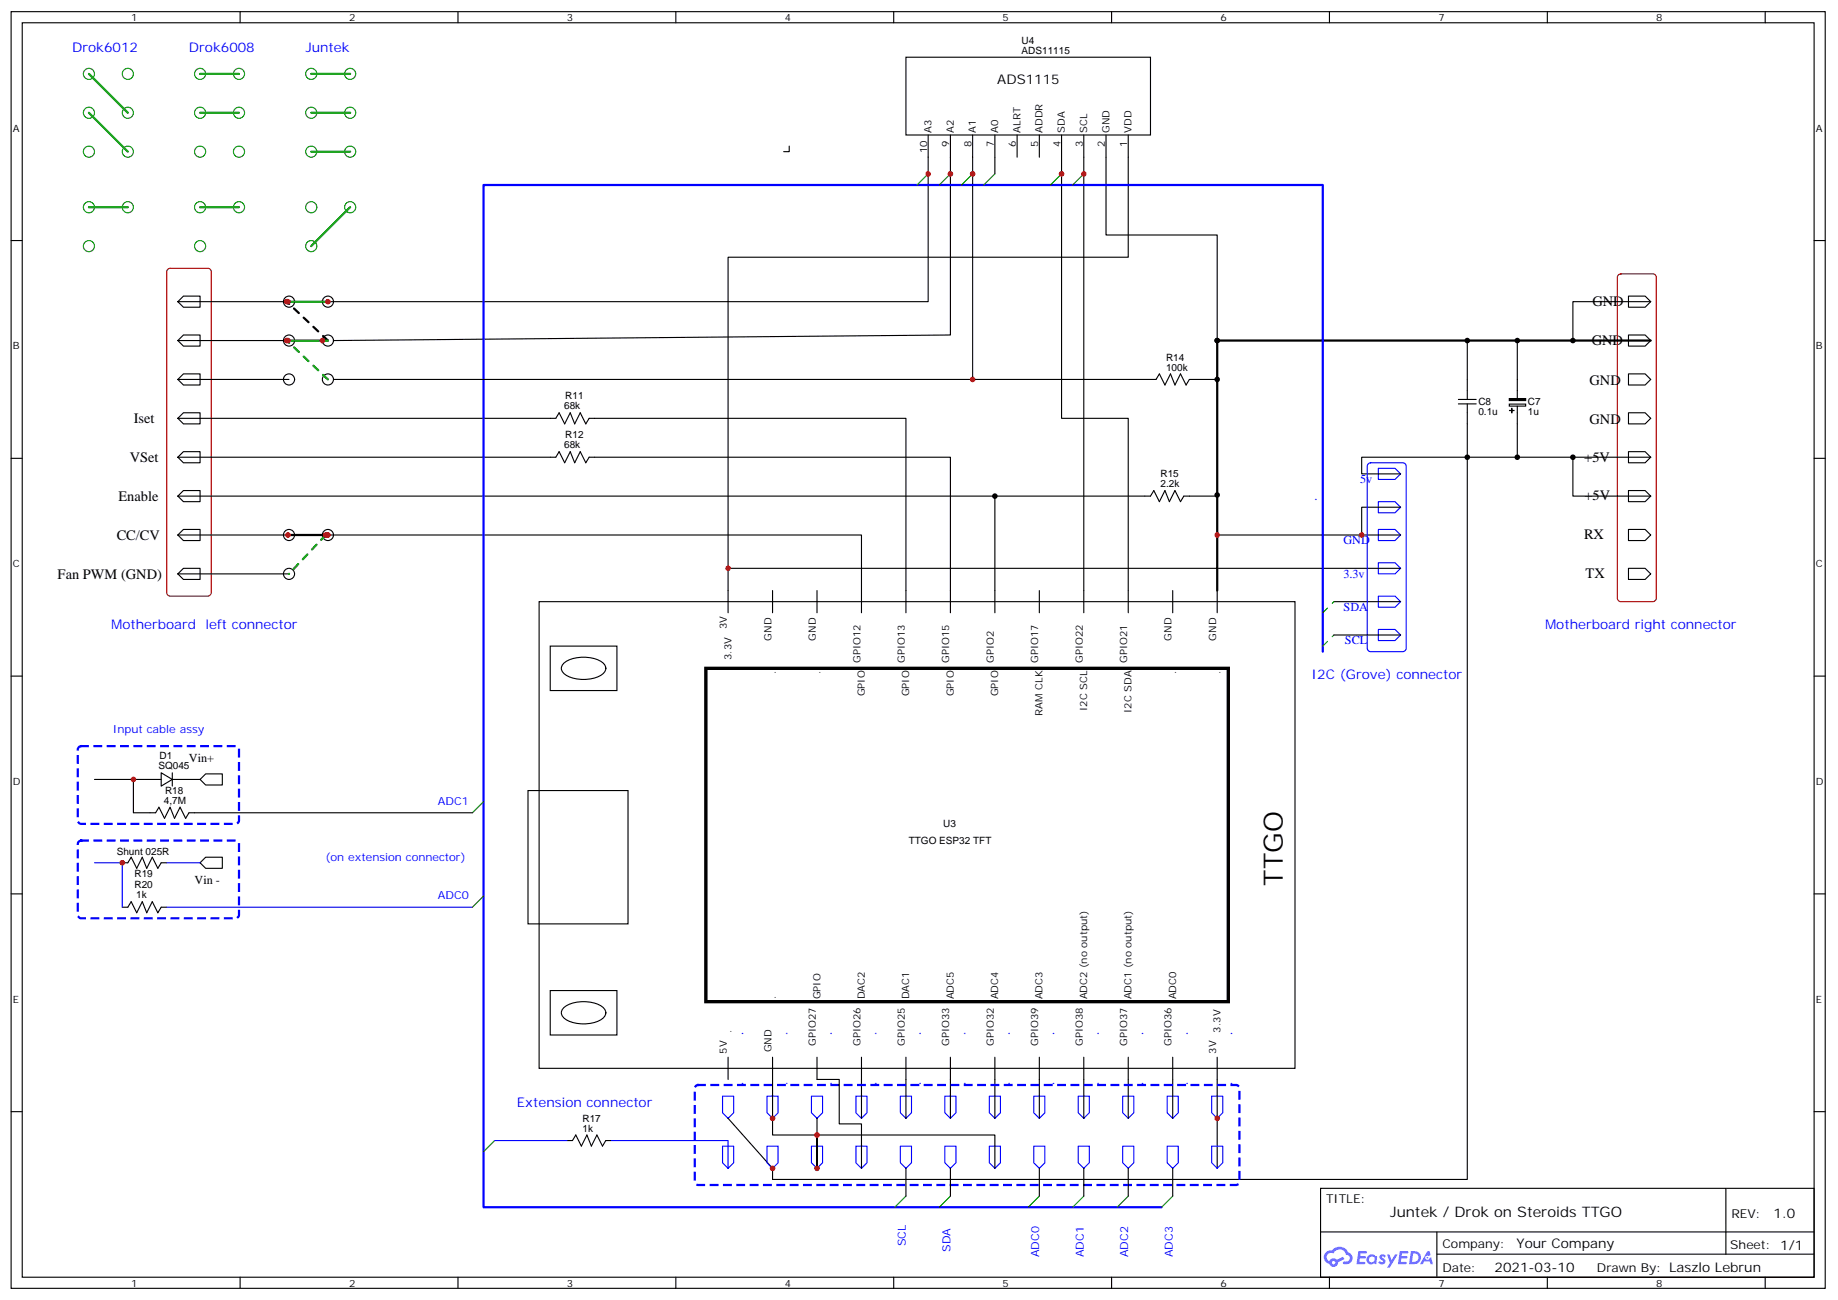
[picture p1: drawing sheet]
<svg xmlns="http://www.w3.org/2000/svg" width="583mm" height="413mm" viewBox="0 0 583 413" stroke-linecap="round" stroke-linejoin="round" font-family="sans-serif">
<g fill="none" stroke="#000" stroke-width=".35">
<path d="M3.5 3.7h575.8v405.3h-575.8zM7.1 7.2h568.6v398.3h-568.6zM76.2 3.7v3.5M145.3 3.7v3.5M214.5 3.7v3.5M283.6 3.7v3.5M352.8 3.7v3.5M421.9 3.7v3.5M491.1 3.7v3.5M560.2 3.7v3.5M3.5 76.4h3.6M575.7 76.4h3.6"/>
<path d="M3.5 145.5h3.6M575.7 145.5h3.6M3.5 214.7h3.6M575.7 214.7h3.6M3.5 283.8h3.6M575.7 283.8h3.6M3.5 353h3.6M575.7 353h3.6M419.1 377.3h156.6v28.2h-156.6zM547.7 377.3v20.9M419.1 391.1h156.5M456 398.2h119.6"/>
<path d="M456 391.1v14.2M76.2 405.5v3.5M145.3 405.5v3.5M214.5 405.5v3.5M283.6 405.5v3.5M352.8 405.5v3.5M421.9 405.5v3.5M491.1 405.5v3.5M560.2 405.5v3.5"/>
</g>
<g fill="#5487ff">
<path d="M438.1 398.5a1.22 1.22 0 0 1 1.7 .2l-.4 .6a.47 .47 0 0 0-.3-.4 .47 .47 0 0 0-.5 .2l.1 .2a1.14 1.14 0 0 1 .8 1.8 1.14 1.14 0 0 1-1.9 0l-.2-.2 .5-.6 .7 .5a.29 .29 0 0 0 .3-.3 .29 .29 0 0 0-.2-.3 1.04 1.04 0 0 1-.6-1.7z"/>
<path d="M431.1 397.2h2.3l.4 .2-.2 .5-1.8 .1-.1 .8h1.5l.3 .4-.3 .4h-1.6l-.2 1.1h1.7l.2 .3-.2 .3-2.6 .1z"/>
<path d="M444.2 397.2l2.7 .2-.1 .5-1.8 .1-.2 .8h1.6l.3 .4-.4 .4h-1.6l-.1 1.1h1.7l.2 .3-.2 .3-2.7 .1z"/>
<path d="M453 397.2h.7l.3 1.3-.6 .3a.69 .69 0 0 0-1 .3 .69 .69 0 0 0 .4 .9 .69 .69 0 0 0 .9-.6l.5-.2 .6 2.2h-.8l-.3-.9h-1.7l-.5 .9h-.8z"/>
<path d="M440.2 398.3h.8l.6 1.8 1.1-1.8h.9l-2.6 4.2h-.8l.9-1.5z"/>
<path d="M447.8 397.2l-.6 4.2h1.3a2.11 2.11 0 0 0 2.5-2.1 2.11 2.11 0 0 0-2.5-2.1zM448.5 398a1.43 1.43 0 0 1 1.6 1.6 1.43 1.43 0 0 1-2 1.1z"/>
<path d="M434.1 398.8a1.54 1.54 0 0 0-.1 2.2 1.54 1.54 0 0 0 2.1 .1l.7 .3 .3-2.3-.6-.3a1.49 1.49 0 0 0-2.4 0zM434.3 399.8a.95 .95 0 0 1 1.9 0 .95 .95 0 0 1-1.9 0z"/>
<path d="M420.8 397.6a2.18 2.18 0 0 0 1.1 3.7 1.44 1.44 0 0 0 1.6 .9 1.44 1.44 0 0 0 1.2-1.4l2-1.1-.5-.7-1.9 1a1.47 1.47 0 0 0-2.4 .4 1.39 1.39 0 0 1-.7-1.9 1.39 1.39 0 0 1 2-.5 2.12 2.12 0 0 1 2.2-1.3 2.12 2.12 0 0 1 1.9 1.7 1.14 1.14 0 0 1 1 1.4 1.14 1.14 0 0 1-1.6 .7 .43 .43 0 0 0-.5 .4 .43 .43 0 0 0 .4 .5 1.98 1.98 0 0 0 2.5-1.2 1.98 1.98 0 0 0-1.2-2.6 3.1 3.1 0 0 0-5.3-.6l-.9 .1zM422.7 400.9a.55 .55 0 0 1 1.1 0 .55 .55 0 0 1-1.1 0z"/>
<circle cx="453" cy="399.3" r=".26"/>
</g>
<path d="M53.2 85.6l.8-.4h12l.6 .2 .4 .9v101.9l-.2 .6-.8 .5h-12l-.7-.3-.4-.8v-101.9zM513.5 87.4l.8-.4h10.3l.8 .4 .2 .6v102l-.2 .6-.8 .4h-10.3l-.6-.2-.4-.8v-102z" fill="none" stroke="#900" stroke-width=".35"/>
<g fill="none" stroke="#000" stroke-width=".35">
<path d="M287.5 18.2h77.6v24.7h-77.6zM250.5 46.4v1.8h-1.8M294.6 42.9v52.9h-238.2M301.6 42.9v63.5l-195.8 1.7M308.7 42.9v77.6h58.2l1-1.8 1.8 3.5 1.8-3.5 1.4 3.5 1.7-3.5 1.8 3.5 1.1-1.7h8.8M315.7 42.9v12.3M322.8 42.9v7M329.8 42.9v7M336.9 42.9v89.9h21.2v61.8M344 42.9v151.7M351 42.9v31.7h35.3v33.5M358.1 42.9v38.8h-127v112.9"/>
<path d="M58.2 94h5.3v3.5h-5.3l-1.8-1.7zM516.8 94h5.3l1.8 1.8-1.8 1.7h-5.3zM523.9 95.8h-24.7v12.3M56.4 108.1h45.9M58.2 106.4h5.3v3.5h-5.3l-1.8-1.8zM58.2 118.7h5.3v3.5h-5.3l-1.8-1.7zM465.7 108.1v18.7M481.5 108.1v18.4M516.8 106.4h5.3l1.8 1.7-1.8 1.8h-5.3zM516.8 118.7h5.3l1.8 1.8-1.8 1.7h-5.3zM56.4 132.8h120l1-1.7 1.8 3.5 1.8-3.5 1.4 3.5 1.7-3.5 1.8 3.5 1.1-1.8h100.5v61.8M56.4 120.5h35.3"/>
<path d="M58.2 131.1h5.3v3.5h-5.3l-1.8-1.8zM105.8 120.5h202.9M462.8 128.2h5.7M462.8 126.8h5.7M465.7 128.2v17h-33.5v5.3h12.3M479 128.3h5.2v.6h-5.2zM481.5 128.9v16.3M516.8 131.1h5.3l1.8 1.7-1.8 1.8h-5.3zM56.4 145.2l1.8-1.8h5.3v3.5h-5.3zM56.4 157.5l1.8-1.7h5.3v3.5h-5.3zM56.4 145.2h120l1-1.8 1.8 3.5 1.8-3.5 1.4 3.5 1.7-3.5 1.8 3.5 1.1-1.7h114.6v49.4M56.4 157.5h259.3v37.1"/>
<path d="M386.3 157.2v.3h-10.6l-1.1 1.8-1.7-3.5-1.8 3.5-1.4-3.5-1.8 3.5-1.7-3.5-1.1 1.7h-49.4M499.2 145.2v12.3h24.7M516.8 143.4h5.3l1.8 1.8-1.8 1.7h-5.3zM516.8 155.8h5.3l1.8 1.7-1.8 1.8h-5.3zM523.9 145.2h-58.2v229.3h-220.5v-3.6l-14.1-15.8M56.4 169.9l1.8-1.8h5.3v3.5h-5.3zM56.4 169.9h217v24.7M386.3 169.9h58.2M444.5 161h-12.3v8.9M516.8 168.1h5.3l1.8 1.8-1.8 1.7h-5.3zM56.4 182.2l1.8-1.8h5.3v3.6h-5.3zM56.4 182.2h35.3"/>
<path d="M171.1 191h239.9v148.2h-239.9zM231.1 180.4h213.4M245.2 187.5v7.1M259.3 187.5v7.1M329.8 187.5v7.1M372.2 187.5v7.1M386.3 187.5v7.1M423.3 191h21.2M516.8 180.4h5.3l1.8 1.8-1.8 1.8h-5.3zM174.6 205.1h21.2v14.2h-21.2zM178.9 210.6a11.3 11.3 0 0 1 12.6 0 2.18 2.18 0 0 1-.6 3.7 11.6 11.6 0 0 1-12-.5 2.06 2.06 0 0 1 0-3.2zM423.3 201.6h21.2"/>
<path d="M30 247.5h21.2M42.3 247.5v10.6h7.1l1-1.8 1.8 3.5 1.8-3.5 1.4 3.5 1.7-3.5 1.8 3.5 1.1-1.7h89.9M51.2 245.4l3.5 2.1-3.5 2.1zM54.7 247.5h8.8M54.7 245.4v4.2M63.5 247.5l1.8-1.8h5.3v3.5h-5.3zM167.6 251h31.7v42.3h-31.7zM38.8 273.9h1.8l1-1.7 1.8 3.5 1.8-3.5 1.4 3.5 1.7-3.5 1.8 3.5 1.1-1.8h1.7M63.5 273.9l1.8-1.7h5.3v3.5h-5.3zM38.8 288h1.8l1-1.7 1.8 3.5 1.8-3.5 1.4 3.5 1.7-3.5 1.8 3.5 1.1-1.8h1.7M174.6 314.5h21.2v14.1h-21.2zM178.9 319.9a11.3 11.3 0 0 1 12.6 0 2.18 2.18 0 0 1-.6 3.7 11.6 11.6 0 0 1-12-.4 2.06 2.06 0 0 1 0-3.3z"/>
<path d="M231.1 335.7v7M245.2 335.7v24.7h14.1v10.5v-15.8M259.3 335.7v7h7v14.1h7.1v14.1M273.4 335.7v19.4M287.5 335.7v19.4M301.6 335.7v19.4M315.7 335.7v19.4M329.8 335.7v19.4M344 335.7v19.4M358.1 335.7v19.4M372.2 335.7v19.4M386.3 335.7v35.2"/>
<path d="M179.9 362.1h1.8l1-1.7 1.8 3.5 1.8-3.5 1.4 3.5 1.7-3.5 1.8 3.5 1.1-1.8h1.7M259.3 360.4h56.4v10.5M287.5 370.9v8.9M301.6 370.9v8.9M329.8 370.9v8.9M344 370.9v8.9M358.1 370.9v8.9M372.2 370.9v8.9"/>
<circle cx="91.7" cy="95.8" r="1.76"/>
<circle cx="104.1" cy="95.8" r="1.76"/>
<circle cx="91.7" cy="108.1" r="1.76"/>
<circle cx="104.1" cy="108.1" r="1.76"/>
<circle cx="91.7" cy="120.5" r="1.76"/>
<circle cx="104.1" cy="120.5" r="1.76"/>
<circle cx="91.7" cy="169.9" r="1.76"/>
<circle cx="104.1" cy="169.9" r="1.76"/>
<circle cx="91.7" cy="182.2" r="1.76"/>
</g>
<path d="M523.9 108.1h-137.6v79.4M91.4 169.9h12.7" fill="none" stroke="#000" stroke-width=".71"/>
<path d="M479 126.5h5.2v.7h-5.2zM479.1 130.3l1.4 .1zM479.8 129.6v1.5z" fill="#000" stroke="#000" stroke-width=".35"/>
<path d="M224 212.2h165.8v105.8h-165.8z" fill="none" stroke="#000" stroke-width="1.1"/>
<g fill="none" stroke="#00f" stroke-width=".35">
<path d="M434.2 147.4l.8-.5h10.2l.6 .2 .4 .6 .1 58.1-.3 .7-.5 .4h-10.5l-.7-.2-.3-.6-.1-58.1zM437.4 159.3h5.3l1.8 1.7-1.8 1.8h-5.3zM437.4 148.7h5.3l1.8 1.8-1.8 1.7h-5.3zM437.4 178.7h5.3l1.8 1.7-1.8 1.8h-5.3zM437.4 168.1h5.3l1.8 1.8-1.8 1.7h-5.3zM437.4 189.3h5.3l1.8 1.7-1.8 1.8h-5.3zM437.4 199.8h5.3l1.8 1.8-1.8 1.8h-5.3zM30 273.9h8.8v14.1M52.9 273.9h10.6M52.9 288h97M229.3 348h3.5v5.3l-1.7 1.8-1.8-1.8zM243.4 348h3.5v5.3l-1.7 1.8-1.8-1.8z"/>
<path d="M257.5 348h3.6v5.3l-1.8 1.8-1.8-1.8zM271.6 348h3.6v5.3l-1.8 1.8-1.8-1.8zM285.8 348h3.5v5.3l-1.8 1.8-1.7-1.8zM299.9 348h3.5v5.3l-1.8 1.8-1.7-1.8zM314 348h3.5v5.3l-1.8 1.8-1.7-1.8zM328.1 348h3.5v5.3l-1.8 1.8-1.7-1.8zM342.2 348h3.5v5.3l-1.7 1.8-1.8-1.8zM356.3 348h3.5v5.3l-1.7 1.8-1.8-1.8zM370.4 348h3.5v5.3l-1.7 1.8-1.8-1.8zM384.5 348h3.6v5.3l-1.8 1.8-1.8-1.8zM157 362.1h22.9M194 362.1h37.1v8.8"/>
<path d="M229.3 363.9h3.5v5.3l-1.7 1.7-1.8-1.7zM243.4 363.9h3.5v5.3l-1.7 1.7-1.8-1.7zM257.5 363.9h3.6v5.3l-1.8 1.7-1.8-1.7zM271.6 363.9h3.6v5.3l-1.8 1.7-1.8-1.7zM285.8 363.9h3.5v5.3l-1.8 1.7-1.7-1.7zM299.9 363.9h3.5v5.3l-1.8 1.7-1.7-1.7zM314 363.9h3.5v5.3l-1.8 1.7-1.7-1.7zM328.1 363.9h3.5v5.3l-1.8 1.7-1.7-1.7zM342.2 363.9h3.5v5.3l-1.7 1.7-1.8-1.7zM356.3 363.9h3.5v5.3l-1.7 1.7-1.8-1.7zM370.4 363.9h3.5v5.3l-1.7 1.7-1.8-1.7zM384.5 363.9h3.6v5.3l-1.8 1.7-1.8-1.7z"/>
</g>
<path d="M25.8 236.9h49.3l.5 .4 .2 .6v23l-.4 .5-.6 .2-49.4-.1-.5-.4-.2-.6v-22.6l.2-.6 .9-.4M25.8 266.9h49.3l.5 .4 .2 .6v22.9l-.4 .6-.6 .2-49.4-.1-.5-.4-.2-.6v-22.6l.2-.6 .9-.4M221.5 344.5h171.1l.5 .4 .2 .6v29.7l-.2 .6-.8 .4h-170.8l-.6-.2-.4-.8v-29.7l.2-.6 .8-.4" fill="none" stroke="#00f" stroke-width=".71" stroke-dasharray="2.1 2.1"/>
<path d="M419.8 206.9v-148.2h-266.3v324.6h215.2" fill="none" stroke="#00f" stroke-width=".71"/>
<g fill="none" stroke="#008700" stroke-width=".35">
<path d="M294.6 55.2l-3.6 3.5M301.6 55.2l-3.5 3.5M308.7 55.2l-3.5 3.5M315.7 55.2l-3.5 3.5M336.9 55.2l-3.5 3.5M344 55.2l-3.6 3.5M153.5 254.5l-3.6 3.6M153.5 284.5l-3.6 3.5M157 362.1l-3.5 3.6M287.5 379.8l-3.5 3.5M301.6 379.8l-3.5 3.5M329.8 379.8l-3.5 3.5"/>
<path d="M344 379.8l-3.6 3.5M358.1 379.8l-3.6 3.5M372.2 379.8l-3.5 3.5"/>
</g>
<path d="M419.8 194.6l3.5-3.6M419.8 205.1l3.5-3.5" fill="none" stroke="#008700" stroke-width=".35" stroke-dasharray="2.1 2.1"/>
<g fill="none" stroke="#090" stroke-width=".35">
<circle cx="28.2" cy="23.5" r="1.76"/>
<circle cx="28.2" cy="35.8" r="1.76"/>
<circle cx="40.6" cy="23.5" r="1.76"/>
<circle cx="40.6" cy="35.8" r="1.76"/>
<circle cx="63.5" cy="23.5" r="1.76"/>
<circle cx="63.5" cy="35.8" r="1.76"/>
<circle cx="75.8" cy="35.8" r="1.76"/>
<circle cx="75.8" cy="23.5" r="1.76"/>
<circle cx="98.8" cy="23.5" r="1.76"/>
<circle cx="98.8" cy="35.8" r="1.76"/>
<circle cx="111.1" cy="23.5" r="1.76"/>
<circle cx="111.1" cy="35.8" r="1.76"/>
<circle cx="28.2" cy="48.2" r="1.76"/>
<circle cx="40.6" cy="48.2" r="1.76"/>
<circle cx="63.5" cy="48.2" r="1.76"/>
<circle cx="75.8" cy="48.2" r="1.76"/>
<circle cx="98.8" cy="48.2" r="1.76"/>
<circle cx="111.1" cy="48.2" r="1.76"/>
<circle cx="28.2" cy="65.8" r="1.76"/>
<circle cx="28.2" cy="78.1" r="1.76"/>
<circle cx="40.6" cy="65.8" r="1.76"/>
<circle cx="63.5" cy="65.8" r="1.76"/>
<circle cx="63.5" cy="78.1" r="1.76"/>
<circle cx="75.8" cy="65.8" r="1.76"/>
<circle cx="98.8" cy="65.8" r="1.76"/>
<circle cx="98.8" cy="78.1" r="1.76"/>
<circle cx="111.1" cy="65.8" r="1.76"/>
</g>
<path d="M28.2 23.5l12.4 12.3M28.2 35.8l12.4 12.4M63.5 23.5h12.3M63.5 35.8h12.3M98.8 23.5h12.3M98.8 35.8h12.3M98.8 48.2h12.3M28.2 65.8h12.4M63.5 65.8h12.3M111.1 65.8l-12.3 12.3M91.4 95.8h12.7M91.4 108.1h12.7" fill="none" stroke="#090" stroke-width=".71"/>
<path d="M104.1 120.5l-13.1-12.4M103.4 169.9l-11.7 12.3" fill="none" stroke="#090" stroke-width=".71" stroke-dasharray="2.1 2.1"/>
<path d="M104.1 108.1l-13.1-12.3" fill="none" stroke="#000" stroke-width=".71" stroke-dasharray="2.1 2.1"/>
<g fill="#000">
<circle cx="386.3" cy="108.1" r=".88"/>
<circle cx="465.7" cy="108.1" r=".88"/>
<circle cx="481.5" cy="108.1" r=".88"/>
<circle cx="499.2" cy="108.1" r=".88"/>
<circle cx="386.3" cy="120.5" r=".88"/>
<circle cx="386.3" cy="157.2" r=".88"/>
<circle cx="465.7" cy="145.2" r=".88"/>
<circle cx="481.5" cy="145.2" r=".88"/>
<circle cx="499.2" cy="145.2" r=".88"/>
</g>
<g fill="#c00">
<circle cx="231.1" cy="180.4" r=".88"/>
<circle cx="386.3" cy="169.9" r=".88"/>
<circle cx="432.2" cy="169.9" r=".88"/>
<circle cx="245.2" cy="370.9" r=".88"/>
<circle cx="386.3" cy="355.1" r=".88"/>
<circle cx="344" cy="55.2" r=".88"/>
<circle cx="336.9" cy="55.2" r=".88"/>
<circle cx="301.6" cy="55.2" r=".88"/>
<circle cx="294.6" cy="55.2" r=".88"/>
<circle cx="245.2" cy="355.1" r=".88"/>
<circle cx="259.3" cy="370.9" r=".88"/>
</g>
<circle cx="315.7" cy="157.5" r=".88" fill="#000"/>
<g fill="#c00">
<circle cx="259.3" cy="360.4" r=".88"/>
<circle cx="38.8" cy="273.9" r=".88"/>
<circle cx="42.3" cy="247.5" r=".88"/>
<circle cx="308.7" cy="55.2" r=".88"/>
<circle cx="308.7" cy="120.5" r=".88"/>
<circle cx="91" cy="108.1" r=".88"/>
<circle cx="91" cy="95.8" r=".88"/>
<circle cx="103.4" cy="169.9" r=".88"/>
<circle cx="104.1" cy="95.8" r=".88"/>
<circle cx="91.4" cy="95.8" r=".88"/>
<circle cx="91.4" cy="108.1" r=".88"/>
<circle cx="102.3" cy="108.1" r=".88"/>
<circle cx="104.1" cy="169.9" r=".88"/>
<circle cx="91.4" cy="169.9" r=".88"/>
</g>
<text font-size="8.5" x="407.1" y="281.3" transform="rotate(-90 407.1 281.3)">TTGO</text>
<g font-size="4.6">
<text x="505.4" y="97.2">GND</text>
<text x="505.2" y="109.5">GND</text>
<text x="504.5" y="122.2">GND</text>
<text x="42.5" y="134.4">Iset</text>
<text x="504.5" y="134.6">GND</text>
<text x="41.2" y="146.8">VSet</text>
<text x="502.8" y="146.6">+5V</text>
<text x="37.6" y="159.1">Enable</text>
<text x="502.8" y="158.7">+5V</text>
<text x="37" y="171.4">CC/CV</text>
<text x="502.7" y="171.3">RX</text>
<text x="18.3" y="183.8">Fan PWM (GND)</text>
<text x="503.2" y="183.6">TX</text>
<text x="441.2" y="386.3">Juntek / Drok on Steroids TTGO</text>
</g>
<g font-size="4.2" fill="#00f">
<text x="22.9" y="16.4">Drok6012</text>
<text x="60" y="16.4">Drok6008</text>
<text x="97" y="16.4">Juntek</text>
<text x="35.3" y="199.8">Motherboard</text>
<text x="65.2" y="199.8">left connector</text>
<text x="490.4" y="199.8">Motherboard right connector</text>
<text x="416.3" y="215.7">I2C (Grove) connector</text>
<text x="164" y="351.5">Extension connector</text>
</g>
<g font-size="4.2">
<text x="316.5" y="26.8">ADS1115</text>
<text x="562.9" y="386.6">1.0</text>
<text x="481.3" y="396.1">Your Company</text>
<text x="474.4" y="403.9">2021-03-10</text>
</g>
<g font-size="3.9" fill="#00f">
<text x="431.6" y="153.5">5v</text>
<text x="417.1" y="158.7">.</text>
<text x="426.3" y="172.9">GND</text>
<text x="426.3" y="183.4">3.3v</text>
<text x="426.4" y="194">SDA</text>
<text x="426.9" y="204.6">SCL</text>
<text x="235.8" y="328.8" transform="rotate(-90 235.8 328.8)">.</text>
<text x="249.9" y="328.8" transform="rotate(-90 249.9 328.8)">.</text>
<text x="264" y="328.8" transform="rotate(-90 264 328.8)">.</text>
<text x="278.2" y="328.8" transform="rotate(-90 278.2 328.8)">.</text>
<text x="292.3" y="328.8" transform="rotate(-90 292.3 328.8)">.</text>
<text x="306.4" y="328.8" transform="rotate(-90 306.4 328.8)">.</text>
<text x="320.5" y="328.8" transform="rotate(-90 320.5 328.8)">.</text>
<text x="334.6" y="328.8" transform="rotate(-90 334.6 328.8)">.</text>
<text x="348.7" y="328.8" transform="rotate(-90 348.7 328.8)">.</text>
<text x="362.8" y="328.8" transform="rotate(-90 362.8 328.8)">.</text>
<text x="376.9" y="328.8" transform="rotate(-90 376.9 328.8)">.</text>
<text x="391" y="328.8" transform="rotate(-90 391 328.8)">.</text>
<text x="235.8" y="344.6" transform="rotate(-90 235.8 344.6)">.</text>
<text x="249.9" y="344.6" transform="rotate(-90 249.9 344.6)">.</text>
<text x="264" y="344.6" transform="rotate(-90 264 344.6)">.</text>
<text x="278.2" y="344.6" transform="rotate(-90 278.2 344.6)">.</text>
<text x="292.3" y="344.6" transform="rotate(-90 292.3 344.6)">.</text>
<text x="306.4" y="344.6" transform="rotate(-90 306.4 344.6)">.</text>
<text x="320.5" y="344.6" transform="rotate(-90 320.5 344.6)">.</text>
<text x="334.6" y="344.6" transform="rotate(-90 334.6 344.6)">.</text>
<text x="348.7" y="344.6" transform="rotate(-90 348.7 344.6)">.</text>
<text x="362.8" y="344.6" transform="rotate(-90 362.8 344.6)">.</text>
<text x="376.9" y="344.6" transform="rotate(-90 376.9 344.6)">.</text>
<text x="391" y="344.6" transform="rotate(-90 391 344.6)">.</text>
</g>
<g font-size="3.9">
<text x="60" y="241.8">Vin+</text>
<text x="61.7" y="280.6">Vin -</text>
<text x="420.9" y="381.9">TITLE:</text>
<text x="549.5" y="386.6">REV:</text>
<text x="457.8" y="396.1">Company:</text>
<text x="549.1" y="396.7">Sheet: 1/1</text>
<text x="457.8" y="403.8">Date:</text>
<text x="506.8" y="403.8">Drawn By: Laszlo Lebrun</text>
</g>
<g font-size="3.5" fill="#00f">
<text x="35.8" y="232.7">Input cable assy</text>
<text x="139" y="255.6">ADC1</text>
<text x="103.3" y="273.2">(on extension connector)</text>
<text x="139" y="285.6">ADC0</text>
<text x="287.5" y="395.6" transform="rotate(-90 287.5 395.6)">SCL</text>
<text x="301.6" y="397.4" transform="rotate(-90 301.6 397.4)">SDA</text>
<text x="329.8" y="399.2" transform="rotate(-90 329.8 399.2)">ADC0</text>
<text x="344" y="399.2" transform="rotate(-90 344 399.2)">ADC1</text>
<text x="358.1" y="399.2" transform="rotate(-90 358.1 399.2)">ADC2</text>
<text x="372.2" y="399.2" transform="rotate(-90 372.2 399.2)">ADC3</text>
</g>
<g font-size="3.2">
<text x="41.6" y="6.7">1</text>
<text x="110.8" y="6.7">2</text>
<text x="179.9" y="6.7">3</text>
<text x="249.1" y="6.7">4</text>
<text x="318.2" y="6.7">5</text>
<text x="387.3" y="6.7">6</text>
<text x="456.5" y="6.7">7</text>
<text x="525.6" y="6.7">8</text>
<text x="324.2" y="17.1">ADS11115</text>
<text x="324.2" y="13.9">U4</text>
<text x="4.1" y="41.8">A</text>
<text x="576.3" y="41.8">A</text>
<text x="295.6" y="42.2" transform="rotate(-90 295.6 42.2)">A3</text>
<text x="301.3" y="46.6" transform="rotate(-90 301.3 46.6)">9</text>
<text x="302.7" y="42.2" transform="rotate(-90 302.7 42.2)">A2</text>
<text x="308.3" y="46.6" transform="rotate(-90 308.3 46.6)">8</text>
<text x="309.7" y="42.2" transform="rotate(-90 309.7 42.2)">A1</text>
<text x="315.4" y="46.6" transform="rotate(-90 315.4 46.6)">7</text>
<text x="316.8" y="42.2" transform="rotate(-90 316.8 42.2)">A0</text>
<text x="322.4" y="46.6" transform="rotate(-90 322.4 46.6)">6</text>
<text x="323.8" y="42.2" transform="rotate(-90 323.8 42.2)">ALRT</text>
<text x="329.5" y="46.6" transform="rotate(-90 329.5 46.6)">5</text>
<text x="330.9" y="42.2" transform="rotate(-90 330.9 42.2)">ADDR</text>
<text x="336.5" y="46.6" transform="rotate(-90 336.5 46.6)">4</text>
<text x="338" y="42.2" transform="rotate(-90 338 42.2)">SDA</text>
<text x="343.6" y="46.6" transform="rotate(-90 343.6 46.6)">3</text>
<text x="345" y="42.2" transform="rotate(-90 345 42.2)">SCL</text>
<text x="350.7" y="46.6" transform="rotate(-90 350.7 46.6)">2</text>
<text x="352.1" y="42.2" transform="rotate(-90 352.1 42.2)">GND</text>
<text x="357.7" y="46.6" transform="rotate(-90 357.7 46.6)">1</text>
<text x="359.1" y="42.2" transform="rotate(-90 359.1 42.2)">VDD</text>
<text x="294.2" y="48.7" transform="rotate(-90 294.2 48.7)">10</text>
<text x="4.1" y="110.9">B</text>
<text x="576.3" y="110.9">B</text>
<text x="370.1" y="117.7">100k</text>
<text x="370.1" y="114.5">R14</text>
<text x="179" y="130">68k</text>
<text x="179.4" y="126.8">R11</text>
<text x="469.2" y="131.8">0.1u</text>
<text x="469.2" y="128.6">C8</text>
<text x="484.9" y="131.8">1u</text>
<text x="484.9" y="128.6">C7</text>
<text x="179" y="142.3">68k</text>
<text x="179.4" y="139.2">R12</text>
<text x="368.3" y="154.7">2.2k</text>
<text x="368.3" y="151.5">R15</text>
<text x="4.1" y="180.1">C</text>
<text x="576.3" y="180.1">C</text>
<text x="230.7" y="199.8" transform="rotate(-90 230.7 199.8)">3V</text>
<text x="244.8" y="203.4" transform="rotate(-90 244.8 203.4)">GND</text>
<text x="258.9" y="203.4" transform="rotate(-90 258.9 203.4)">GND</text>
<text x="371.8" y="203.4" transform="rotate(-90 371.8 203.4)">GND</text>
<text x="385.9" y="203.4" transform="rotate(-90 385.9 203.4)">GND</text>
<text x="232.1" y="209.7" transform="rotate(-90 232.1 209.7)">3.3V</text>
<text x="246.2" y="214.1" transform="rotate(-90 246.2 214.1)">.</text>
<text x="260.3" y="214.1" transform="rotate(-90 260.3 214.1)">.</text>
<text x="273" y="210.4" transform="rotate(-90 273 210.4)">GPIO12</text>
<text x="287.2" y="210.4" transform="rotate(-90 287.2 210.4)">GPIO13</text>
<text x="301.3" y="210.4" transform="rotate(-90 301.3 210.4)">GPIO15</text>
<text x="315.4" y="210.4" transform="rotate(-90 315.4 210.4)">GPIO2</text>
<text x="329.5" y="210.4" transform="rotate(-90 329.5 210.4)">GPIO17</text>
<text x="343.6" y="210.4" transform="rotate(-90 343.6 210.4)">GPIO22</text>
<text x="357.7" y="210.4" transform="rotate(-90 357.7 210.4)">GPIO21</text>
<text x="373.2" y="214.1" transform="rotate(-90 373.2 214.1)">.</text>
<text x="387.3" y="214.1" transform="rotate(-90 387.3 214.1)">.</text>
<text x="274.5" y="221.1" transform="rotate(-90 274.5 221.1)">GPIO</text>
<text x="288.6" y="221.1" transform="rotate(-90 288.6 221.1)">GPIO</text>
<text x="302.7" y="221.1" transform="rotate(-90 302.7 221.1)">GPIO</text>
<text x="316.8" y="221.1" transform="rotate(-90 316.8 221.1)">GPIO</text>
<text x="330.9" y="227.2" transform="rotate(-90 330.9 227.2)">RAM CLK</text>
<text x="345" y="225.7" transform="rotate(-90 345 225.7)">I2C SCL</text>
<text x="359.1" y="226.4" transform="rotate(-90 359.1 226.4)">I2C SDA</text>
<text x="50.3" y="244.3">SQ045</text>
<text x="50.6" y="241.1">D1</text>
<text x="4.1" y="249.2">D</text>
<text x="576.3" y="249.2">D</text>
<text x="52" y="255.2">4,7M</text>
<text x="52.4" y="252.1">R18</text>
<text x="299.3" y="262.6">U3</text>
<text x="288.4" y="267.9">TTGO ESP32 TFT</text>
<text x="37" y="271.5">Shunt 025R</text>
<text x="42.7" y="278.5">R19</text>
<text x="42.7" y="282">R20</text>
<text x="43.2" y="285.2">1k</text>
<text x="246.2" y="317.3" transform="rotate(-90 246.2 317.3)">.</text>
<text x="260.3" y="317.3" transform="rotate(-90 260.3 317.3)">GPIO</text>
<text x="274.5" y="317.3" transform="rotate(-90 274.5 317.3)">DAC2</text>
<text x="288.6" y="317.3" transform="rotate(-90 288.6 317.3)">DAC1</text>
<text x="302.7" y="317.3" transform="rotate(-90 302.7 317.3)">ADC5</text>
<text x="316.8" y="317.3" transform="rotate(-90 316.8 317.3)">ADC4</text>
<text x="330.9" y="317.3" transform="rotate(-90 330.9 317.3)">ADC3</text>
<text x="345" y="317.3" transform="rotate(-90 345 317.3)">ADC2 (no output)</text>
<text x="359.1" y="317.3" transform="rotate(-90 359.1 317.3)">ADC1 (no output)</text>
<text x="373.2" y="317.3" transform="rotate(-90 373.2 317.3)">ADC0</text>
<text x="4.1" y="318.4">E</text>
<text x="576.3" y="318.4">E</text>
<text x="232.1" y="327.9" transform="rotate(-90 232.1 327.9)">.</text>
<text x="387.3" y="327.9" transform="rotate(-90 387.3 327.9)">3.3V</text>
<text x="230.7" y="334.6" transform="rotate(-90 230.7 334.6)">5V</text>
<text x="244.8" y="334.1" transform="rotate(-90 244.8 334.1)">GND</text>
<text x="258.9" y="332" transform="rotate(-90 258.9 332)">GPIO27</text>
<text x="273" y="332" transform="rotate(-90 273 332)">GPIO26</text>
<text x="287.2" y="332" transform="rotate(-90 287.2 332)">GPIO25</text>
<text x="301.3" y="332" transform="rotate(-90 301.3 332)">GPIO33</text>
<text x="315.4" y="332" transform="rotate(-90 315.4 332)">GPIO32</text>
<text x="329.5" y="332" transform="rotate(-90 329.5 332)">GPIO39</text>
<text x="343.6" y="332" transform="rotate(-90 343.6 332)">GPIO38</text>
<text x="357.7" y="332" transform="rotate(-90 357.7 332)">GPIO37</text>
<text x="371.8" y="332" transform="rotate(-90 371.8 332)">GPIO36</text>
<text x="385.9" y="334.6" transform="rotate(-90 385.9 334.6)">3V</text>
<text x="184.9" y="359.3">1k</text>
<text x="184.9" y="356.1">R17</text>
<text x="41.6" y="408.5">1</text>
<text x="110.8" y="408.5">2</text>
<text x="179.9" y="408.5">3</text>
<text x="249.1" y="408.5">4</text>
<text x="318.2" y="408.5">5</text>
<text x="387.3" y="408.5">6</text>
<text x="456.5" y="408.5">7</text>
<text x="525.6" y="408.5">8</text>
</g>
</svg>
